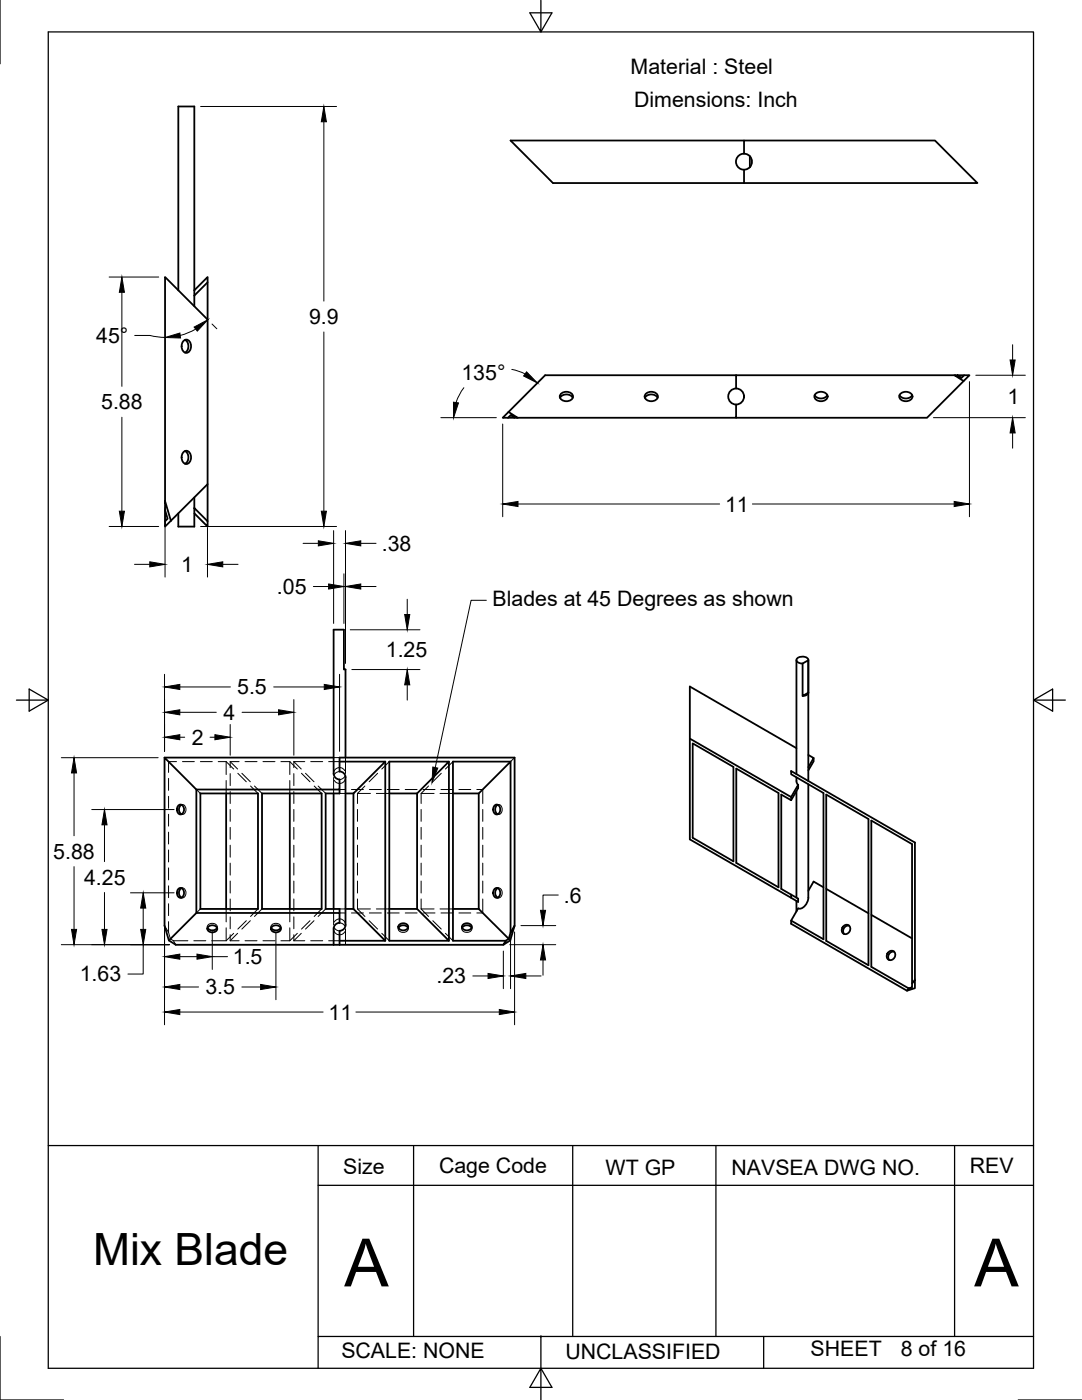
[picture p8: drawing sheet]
<svg xmlns="http://www.w3.org/2000/svg" width="216mm" height="279mm" viewBox="0 0 216 279" stroke-linecap="round" stroke-linejoin="round" font-family="sans-serif">
<!-- layer: Visible -->
<g fill="none" stroke="#000" stroke-width=".36">
<path d="M148.5 30.7v-2.7h38.1l8.4 8.5h-46.5M148.5 28h-46.6l8.4 8.5h38.2M148.5 33.9v2.6M149.6 31.2a1.6 1.6 0 0 0-2.3-.1 1.6 1.6 0 0 0 0 2.3 1.6 1.6 0 0 0 2.3 0M149.6 31.2a1.6 1.6 0 0 1 0 2.2M149.6 31.2v2.2M35.6 57.9v-36.6h3.2v39.8M38.8 57.9l2.6-2.6v1l-2.6 2.7M41.4 56.3v7.5M36.6 68a.86 .86 0 0 1 1-.1 .86 .86 0 0 1 .5 .8 1.19 1.19 0 0 1-1.2 1.7 1.57 1.57 0 0 1-.3-2.4zM36.9 67.8a1.53 1.53 0 0 1 0 2.6M111.8 79.4a1.53 1.53 0 0 1 2.5 0"/>
<path d="M112 78.6a1.46 1.46 0 0 1 2.3 .5 1.4 1.4 0 0 1-1.3 1 1.4 1.4 0 0 1-1.3-1zM128.7 79.4a1.53 1.53 0 0 1 2.5 0M128.9 78.6a1.46 1.46 0 0 1 2.4 .5 1.4 1.4 0 0 1-1.3 1 1.4 1.4 0 0 1-1.4-1zM146.9 74.9v2.6M162.6 78.8a1.53 1.53 0 0 0 2.5 0M162.8 78.6a1.46 1.46 0 0 1 2.3 .5 1.4 1.4 0 0 1-1.3 1 1.4 1.4 0 0 1-1.3-1zM179.5 78.8a1.53 1.53 0 0 0 2.5 0M179.7 78.6a1.46 1.46 0 0 1 2.4 .5 1.4 1.4 0 0 1-1.3 1 1.4 1.4 0 0 1-1.4-1zM190.5 74.9h-81.7l-8.5 8.5h1.1l.5-.5 .8 .5h.6l-1.8-1.2M190.5 74.9h.6l.8 .5 .5-.5h1l-1.1 1.2zM191.1 74.9h1.3M192.3 76.1l-7.3 7.3h-38.1"/>
<path d="M36.6 90.2a.86 .86 0 0 1 1-.1 .86 .86 0 0 1 .5 .8 1.19 1.19 0 0 1-1.2 1.6 1.57 1.57 0 0 1-.3-2.3zM36.9 90a1.53 1.53 0 0 1 0 2.6M38.8 99.3v2.1M41.4 96.6v7.4M101.4 83.4h1.3M146.9 80.7v2.7h-43.6M32.9 100v-44.7l8.5 8.5v32.8l-7.3 7.3-1.2-3.9v1.8l.5 1.7-.5 .5v1.1l1.2-1.2M32.9 101.8v2.2M35.6 102.4v2.7h3.2v-2.7M38.8 101.4l2.6 2.6v1.1l-2.6-2.7zM158.9 131.7v22.8M160.1 132.4l1.2-.6v6.4l-1.2 .7z"/>
<path d="M161.3 131.7v24.2M161.3 131.8a1.42 1.42 0 0 0-2.4-.2 .95 .95 0 0 0 1.3 .8M161.3 138.2a1.06 1.06 0 0 1-1.1 .7M32.8 151.2h33.8M40 158.3h11.5v23.1h-11.5zM45.1 158.3v23.1M52.3 158.3h11.9v23.1h-11.9zM57.8 158.3v23.1M66.6 158.3v23.1M66.6 154.4a1.2 1.2 0 0 0 1.2 1.2M67.8 154v-2.8h34.9v33.5M67.8 152h9.1l-6.4 6.3"/>
<path d="M67.8 155.6v2h-28.6M67.8 157.6v.7h-2.8v23.1h2.8v.8M67.8 154a1.2 1.2 0 0 1 1.2 1.2M68.9 151.2v-17.6h-.3v-7.9h-2v28.7M68.9 155.2l.1 29.4a1.2 1.2 0 0 1-1.2 1.2v2.8M68.9 158.3h1.6M70.5 158.3v23.1M76.9 152v35.7M77.7 158.3h5.5M83.2 158.3l6.4-6.3h-11.9v35.7h11.9l-6.4-6.3M83.2 158.3v23.1M89.6 152v35.7"/>
<path d="M90.4 158.3h5.1M101.9 152h-11.5v35.7h10.5M137.6 147.4l20.3 11.7 1.4-2.5M138.2 148.4l8.1 4.7v18.8l-8.1-4.7zM146.9 153.4l8.4 4.9v18.8l-8.4-4.9zM157.9 159.1v.6M158.9 149.3l-21.3-12.3v30.5l21.7 12.5v-.7l-1.4-.8v.7M158.9 155.1v.8M158.9 157.9v21.3M158.9 155.9l.2 .5 .2 .2M159.3 156.6v.7l-1.4 2.4-2-1.1v18.8l2 1.1M161.3 156.5v22.6a2.35 2.35 0 0 1-1.7 2.3l-.3-.1-1.4 2.4v.7l23.1 13.3"/>
<path d="M161.3 150.7l1 .6-1 1.8M162.3 151.3v.6l-1 1.9M164.9 158.6l8.4 4.8v29.2l-8.4-4.8zM35.5 177.5a.71 .71 0 0 1 .9-.2 .71 .71 0 0 1 .3 .9 .75 .75 0 0 1-.7 1 .75 .75 0 0 1-.7-1zM35.5 160.9a.71 .71 0 0 1 .9-.2 .71 .71 0 0 1 .3 .9 .75 .75 0 0 1-.7 .9 .75 .75 0 0 1-.7-.9zM36.2 160.6a1.13 1.13 0 0 0 0 1.9M36.2 177.2a1.13 1.13 0 0 0 0 1.9M98.6 177.5a.71 .71 0 0 1 .9-.2 .71 .71 0 0 1 .3 .9 .75 .75 0 0 1-.7 1 .75 .75 0 0 1-.7-1zM98.6 160.9a.71 .71 0 0 1 .9-.2 .71 .71 0 0 1 .3 .9 .75 .75 0 0 1-.7 .9 .75 .75 0 0 1-.7-.9zM99.3 160.6a1.13 1.13 0 0 0 0 1.9M99.3 177.2a1.13 1.13 0 0 0 0 1.9M158.9 179.8v2.1"/>
<path d="M164.3 177.1l-2-1.2-1 1.9M164.9 177.4l8.4 4.9M33.7 187.7l5.5-5.5v-24.6l-6.4-6.4v33.5l.9 3 1.4 .9h31.5M39.2 182.2h28.6v2a1.2 1.2 0 0 0-1.2 1.2v3.2M41.4 185.2a1.13 1.13 0 0 0 1.9 0M41.7 184.9a1.07 1.07 0 0 1 1.6 .5 1.04 1.04 0 0 1-.9 .7 1.04 1.04 0 0 1-1-.7zM54.1 185.2a1.13 1.13 0 0 0 1.9 0M54.4 184.9a1.07 1.07 0 0 1 1.6 .5 1.04 1.04 0 0 1-.9 .7 1.04 1.04 0 0 1-1-.7zM66.6 188.6h1.2M67.8 188.6h32.6M68.9 181.4h1.6M70.5 181.4l6.4 6.3h-9.1"/>
<path d="M77.7 181.4h5.5M79.5 185.2a1.13 1.13 0 0 1 1.9 0M79.8 184.5a1.07 1.07 0 0 1 1.6 .5 1.04 1.04 0 0 1-.9 .7 1.04 1.04 0 0 1-1-.7zM90.4 181.4h5.1M92.2 185.2a1.13 1.13 0 0 1 1.9 0M92.5 184.5a1.07 1.07 0 0 1 1.6 .5 1.04 1.04 0 0 1-.9 .7 1.04 1.04 0 0 1-1-.7zM95.5 181.4v-23.1l6.4-6.3v34.1M95.5 181.4l6 6M102.7 184.7l-.9 3-1.4 .9 .5-.9 .6-.3 .4-1.3zM157.9 183.7l6.4 3.8v-29.2l-6.4-3.8v-.6l24.7 14.2v27.4M168.4 184.8a.85 .85 0 0 1 1.2 .2 .85 .85 0 0 1-.3 1.2 .85 .85 0 0 1-1.3-.2 .85 .85 0 0 1 .4-1.2zM169.4 184.7a1.04 1.04 0 0 0-1 .6 1.04 1.04 0 0 0 .1 1.1"/>
<path d="M173.9 182.6l8.1 4.7M177.3 190a.85 .85 0 0 1 1.3 .2 .85 .85 0 0 1-.4 1.2 .85 .85 0 0 1-1.2-.2 .85 .85 0 0 1 .3-1.2zM178.4 189.9a1.04 1.04 0 0 0-1 .5 1.04 1.04 0 0 0 .1 1.2M182 196.3v-27.8l-8.1-4.7v29.2l7.4 4.3M182.6 195.5v1.7l-1.6 .5 .3-.4 .7-.3v-.7z"/>
<circle cx="146.9" cy="79.1" r="1.59"/>
</g>
<!-- layer: Hidden -->
<g fill="none" stroke="#000" stroke-width=".2">
<path d="M33.6 155.3v2.4M33.6 158.9v2.4M35.2 152h-1.6v2.2M36.4 152h2.4M39.2 157.6l.8 .7M40 152h2.4M43.5 152h1.6M45.1 152l1.5 1.5M45.1 152v2.6M45.1 155.8v2.5M45.9 152h1.8M45.9 152l1.5 1.5"/>
<path d="M45.9 152v1.2M45.9 154.4v2.4M45.9 158v2.4M47.5 154.3l1.6 1.7M48.3 154.3l1.7 1.7M48.9 152h2.4M50 156.9l1.5 1.4M50.8 156.9l1.5 1.4M52.5 152h2.4M56 152h1.8M57.8 152l1.5 1.5M57.8 152v2.6"/>
<path d="M57.8 155.8v2.5M58.6 152l1.5 1.5M58.6 152h2.2M58.6 152v1.2M58.6 154.4v2.4M58.6 158v2.4M60.2 154.3l1.6 1.7M61 154.3l1.7 1.7M62 152h2.4M62.7 156.9l1.5 1.4M63.5 156.9l1.5 1.4M65.6 152h2.2"/>
<path d="M66.6 151.2h1.2M66.6 155.2v3.1M67.8 154l-.7 .2-.4 .4M67.8 158.3h1.1M67.8 157.6h1.1M68.8 153.8a1.18 1.18 0 0 0-1.3-.6 1.18 1.18 0 0 0-.9 1.2M68.8 154.9l-.4 .5-.6 .2M68.9 155.2a1.18 1.18 0 0 1-.8 1.1 1.18 1.18 0 0 1-1.4-.6M68.9 151.2v3.2M70.1 157.6h2.4M71.3 158.3h2.6M71.3 158.3v2.1"/>
<path d="M72.8 156.9l-1.5 1.4M73.7 157.6h2.4M75.1 158.3h2.6M75.4 154.3l-1.7 1.7M77.3 157.6h2.4M77.7 152l-1.5 1.5M80.9 157.6h2.3M84 158.3h2.6M84 158.3v2.1M84.4 157.6h2.4M85.5 156.9l-1.5 1.4M87.8 158.3h2.6"/>
<path d="M88 157.6h2.4M88.1 154.3l-1.7 1.7M90.4 152l-1.5 1.5M91.6 157.6h2.3M95.1 157.6h1.2v2.8M102.7 151.2l-.8 .8M33.6 162.5v2.4M33.6 166.1v2.3M33.6 169.6v2.4M33.6 173.2v2.4M33.6 176.8v2.4M36 162.5h.4"/>
<path d="M36 160.6h.4M36 179.2h.4M36 177.2h.4M36.2 160.6a.94 .94 0 0 1 .9 .6 .94 .94 0 0 1-.2 1l-.3 .3h-.4M36.2 177.2a1 1 0 0 1 .9 .8 1 1 0 0 1-.4 1.1l-.5 .1M45.9 161.5v2.4M45.9 165.1v2.4M45.9 168.7v2.4M45.9 172.3v2.3M45.9 175.8v2.4M45.9 179.4v2.4M58.6 161.5v2.4"/>
<path d="M58.6 165.1v2.4M58.6 168.7v2.4M58.6 172.3v2.3M58.6 175.8v2.4M58.6 179.4v2.4M71.3 161.5v2.4M71.3 165.1v2.4M71.3 168.7v2.4M71.3 172.3v2.3M71.3 175.8v2.4M71.3 179.4v2M84 161.5v2.4"/>
<path d="M84 165.1v2.4M84 168.7v2.4M84 172.3v2.3M84 175.8v2.4M84 179.4v2M96.3 161.5v2.4M96.3 165.1v2.4M96.3 168.7v2.4M96.3 172.3v2.3M96.3 175.8v2.4M96.3 179.4v2.8h-1.2M99.1 162.5h.4"/>
<path d="M99.1 160.6h.4M99.1 179.2h.4M99.1 177.2h.4M99.3 160.6a.94 .94 0 0 1 .9 .6 .94 .94 0 0 1-.1 1l-.4 .3h-.4M99.3 177.2a1.01 1.01 0 0 1 .9 .8 1.01 1.01 0 0 1-.4 1.1l-.5 .1M32.8 184.7l.8 1.4 .4 1.3 .6 .3 .5 .9M33.6 180.4v2.3M33.6 183.9v2.2M34.6 187.7h2.9M38.7 187.7h2.4M40 181.4l-.8 .8M41.4 185v.4"/>
<path d="M41.4 185.2a1.01 1.01 0 0 1 .7-.9 1.01 1.01 0 0 1 1.1 .3l.1 .6M42.2 187.7h2.9M43.3 185v.4M45.1 181.4v2.6M45.1 185.2v2.5M45.9 187.7h1.8M45.9 183v2.4M45.9 186.5v1.2M46.6 186.3l-1.5 1.4M47.4 186.3l-1.5 1.4M48.9 187.7h2.4M49.1 183.7l-1.6 1.7"/>
<path d="M50 183.7l-1.7 1.7M51.5 181.4l-1.5 1.5M52.3 181.4l-1.5 1.5M52.5 187.7h2.4M54.1 185v.4M54.1 185.2a1.01 1.01 0 0 1 .7-.9 1.01 1.01 0 0 1 1.1 .3l.1 .6M56 187.7h1.8M56 185v.4M57.8 181.4v2.6M57.8 185.2v2.5M58.6 187.7h2.2M58.6 183v2.4"/>
<path d="M58.6 186.5v1.2M59.3 186.3l-1.5 1.4M60.1 186.3l-1.5 1.4M61.8 183.7l-1.6 1.7M62 187.7h2.4M62.7 183.7l-1.7 1.7M64.2 181.4l-1.5 1.5M65 181.4l-1.5 1.5M65.6 187.7h2.2M66.6 185.4a1.18 1.18 0 0 0 .9 1.1 1.18 1.18 0 0 0 1.3-.6M66.6 181.4v3.2M66.7 184a1.18 1.18 0 0 1 1.4-.6 1.18 1.18 0 0 1 .8 1.2"/>
<path d="M66.7 185.1l.4 .5 .7 .2M67.8 184.2l.6 .2 .4 .4M67.8 181.4h1.1M67.8 182.2h1.1M68.9 185.4v3.2M70.1 182.2h2.4M71.3 181.4h2.6M71.3 181.4l1.5 1.5M73.7 183.7l1.7 1.7M73.7 182.2h2.4M75.1 181.4h2.6M76.2 186.3l1.5 1.4"/>
<path d="M77.3 182.2h2.4M79.5 185v.4M79.5 185.2a1 1 0 0 0 .7 .9 1 1 0 0 0 1.1-.4l.1-.5M80.9 182.2h2.3M81.4 185v.4M84 181.4h2.6M84 181.4l1.5 1.5M84.4 182.2h2.4M86.4 183.7l1.7 1.7M87.8 181.4h2.6M88 182.2h2.4M88.9 186.3l1.5 1.4"/>
<path d="M91.6 182.2h2.3M92.2 185v.4M92.2 185.2a1 1 0 0 0 .7 .9 1 1 0 0 0 1.1-.4l.1-.5M94.1 185v.4M101.5 187.4l.3 .3"/>
</g>
<!-- layer: Border -->
<g fill="none" stroke="#000" stroke-width=".25">
<path d="M0 0v12.7M9.6 6.4h196.6v266.7h-196.6zM107.9 0v6.4l-2.2-3.8h4.4l-2.2 3.8M3.3 139.7h6.3l-3.8-2.2v4.4l3.8-2.2M206.2 139.7l3.8 2.2v-4.4l-3.8 2.2h6.4M9.6 228.6h196.6M63.5 228.6v38.1M63.5 236.6h142.7M82.5 228.6v38.1M114.3 228.6v38.1M142.9 228.6v38.1M190.5 228.6v38.1"/>
<path d="M0 266.7v12.7h12.7M63.5 273.1v-6.4h44.4v6.4l2.2 3.8h-4.4l2.2-3.8v6.3M107.9 266.7h44.5M203.2 279.4h12.7M206.2 266.7h-53.8v6.4"/>
</g>
<circle cx="107.9" cy="266.7" r=".11" fill="#000" stroke="#000" stroke-width=".2"/>
<!-- layer: Dimensions -->
<g fill="none" stroke="#000" stroke-width=".2">
<path d="M40 21.3h27.2M64.6 24.3v35.8M21.8 55.3h9.9M24.3 58.3v18.8M26.9 67l3-.1 3 .4M39.1 65.7l-1.5 .7-1.6 .5M42.3 64.7l1 .9M64.6 66.3v35.7M92.6 77.4l-.9 1.4-.7 1.5M102.1 73.7l1.4 .4 1.3 .5M193.4 76.2v26.9M194.7 74.9h9.9"/>
<path d="M202.1 68.8v3M24.3 83.3v18.7M88 83.4h11M100.3 84.6v18.5M186.2 83.4h18.4M202.1 86.4v3.1M21.8 105.1h9.9M26.8 112.6h3.1M32.9 101.3v13.9M40 105.1h27.2M41.4 105.3v9.9M44.4 112.6h3.1"/>
<path d="M60.5 108.4h3M62.5 117.1h3.1M66.6 105.9v18.5M68.6 114.5v9.9M68.9 105.9v26.5M72 108.4h3M72 117.1h3M81.3 119.6v3M103.4 100.6h40.2M150.1 100.6h40.3M32.8 134.6v15.3M35.9 137.1h10.1"/>
<path d="M54.6 137.1h10.1M58.6 139.6v11.1M67.8 134.6v15.3M69.9 125.7h13.9M70.2 133.6h13.6M81.3 136.7v3M12.2 151.2h19.4M14.8 154.3v12.5M32.8 152.5v52M35.9 147.1h1M35.9 142.2h7.3M41.9 147.1h1"/>
<path d="M45.9 144.6v6.1M48.3 142.2h7.3M14.8 173v12.5M18.3 161.6h16.4M20.8 164.6v7.4M20.8 178.1v7.4M26 178.2h8.7M111.4 178.6h-3v3.1M12.2 188.5h21.6M28.6 188.5v5.9h-3.1M28.6 181.2v4.3M35.9 190.9h3.4"/>
<path d="M35.9 197h3.7M42.4 185.9v7.6M42.4 190.9h3M48.3 197h3.7M55.1 186.2v13.3M94.3 194.8h3.1M100.4 189.8v7.5M101.7 188.5h9.2M101.9 187.3v10M102.7 186v18.5M103.9 184.7h7M104.9 194.8h3.1"/>
<path d="M108.4 191.6v3M35.9 202h28.6M71 202h28.6"/>
</g>
<g fill="#000" stroke="#000" stroke-width=".2">
<path d="M64.6 21.3l.5 3h-1zM24.3 55.3l.5 3h-1zM32.9 67.4l3-.9 .1 1zM38.7 65.3l2.8-1.5-2.1 2.3zM105.1 74.2l2.1 2.2-2.7-1.4zM201.5 71.8h1.1l-.5 3.1zM90.5 80.3l1 .1-1 3zM202.1 83.4l.5 3h-1.1zM23.8 102h1l-.5 3.1zM29.9 112.1l3 .5-3 .5zM41.4 112.6l3-.5v1zM63.5 107.9l3.1 .5-3.1 .5z"/>
<path d="M64.1 102h1l-.5 3.1zM65.6 116.5l3 .6-3 .5zM68.9 108.4l3.1-.5v1zM68.9 117.1l3.1-.6v1.1zM100.3 100.6l3.1-.5v1zM190.4 100.1l3 .5-3 .5zM32.8 137.1l3.1-.5v1zM64.7 136.6l3.1 .5-3.1 .5zM80.8 122.6h1l-.5 3.1zM81.3 133.6l.5 3.1h-1zM14.8 151.2l.5 3.1h-1zM32.8 147.1l3.1-.5v1z"/>
<path d="M32.8 142.2l3.1-.6v1.1zM42.9 146.6l3 .5-3 .5zM55.6 141.6l3 .6-3 .5zM20.8 161.6l.6 3h-1.1zM14.3 185.5h1l-.5 3zM20.3 185.5h1.1l-.6 3zM28.6 178.2l.5 3h-1zM28.1 185.5h1l-.5 3zM32.8 190.9l3.1-.5v1zM32.8 197l3.1-.5v1zM39.3 190.4l3.1 .5-3.1 .5zM52 196.5l3.1 .5-3.1 .5z"/>
<path d="M97.4 194.3l3 .5-3 .5zM101.9 194.8l3-.5v1zM108.4 188.5l.5 3.1h-1.1zM107.8 181.7h1.1l-.5 3zM32.8 202l3.1-.5v1zM99.6 201.5l3.1 .5-3.1 .5z"/>
</g>
<!-- layer: Annotations -->
<path d="M86.4 153.1l1 .2-1.2 2.9z" fill="#000" stroke="#000" stroke-width=".2"/>
<path d="M97 119.8h-3l-7.2 33.4" fill="none" stroke="#000" stroke-width=".2"/>
<g font-size="13.3">
<text x="68.7" y="256.7">A</text>
<text x="194.4" y="256.7">A</text>
</g>
<text font-size="8.9" x="18.6" y="252.4">Mix Blade</text>
<g font-size="4.3">
<text x="125.8" y="14.8">Material : Steel</text>
<text x="126.5" y="21.3">Dimensions: Inch</text>
<text x="61.7" y="64.7">9.9</text>
<text x="19.2" y="68.5">45°</text>
<text x="92.1" y="75.8">135°</text>
<text x="20.2" y="81.7">5.88</text>
<text x="201" y="80.6">1</text>
<text x="144.7" y="102.1">11</text>
<text x="76.2" y="109.9">.38</text>
<text x="36.2" y="114.2">1</text>
<text x="55.3" y="118.6">.05</text>
<text x="98.3" y="120.9">Blades at 45 Degrees as shown</text>
<text x="77" y="131.1">1.25</text>
<text x="44.6" y="143.7">4</text>
<text x="47.3" y="138.6">5.5</text>
<text x="38.2" y="148.7">2</text>
<text x="10.6" y="171.4">5.88</text>
<text x="16.8" y="176.6">4.25</text>
<text x="112.5" y="180.1">.6</text>
<text x="15.9" y="195.9">1.63</text>
<text x="46.5" y="192.4">1.5</text>
<text x="87.1" y="196.3">.23</text>
<text x="41" y="198.5">3.5</text>
<text x="65.6" y="203.5">11</text>
<text x="68.5" y="234.2">Size</text>
<text x="87.6" y="234">Cage Code</text>
<text x="120.8" y="234.4">WT GP</text>
<text x="146" y="234.4">NAVSEA DWG NO.</text>
<text x="193.5" y="234.1">REV</text>
<text x="68.1" y="271.1">SCALE: NONE</text>
<text x="112.8" y="271.2">UNCLASSIFIED</text>
<text x="161.8" y="270.5">SHEET</text>
<text x="179.7" y="270.5">8 of 16</text>
</g>
</svg>
